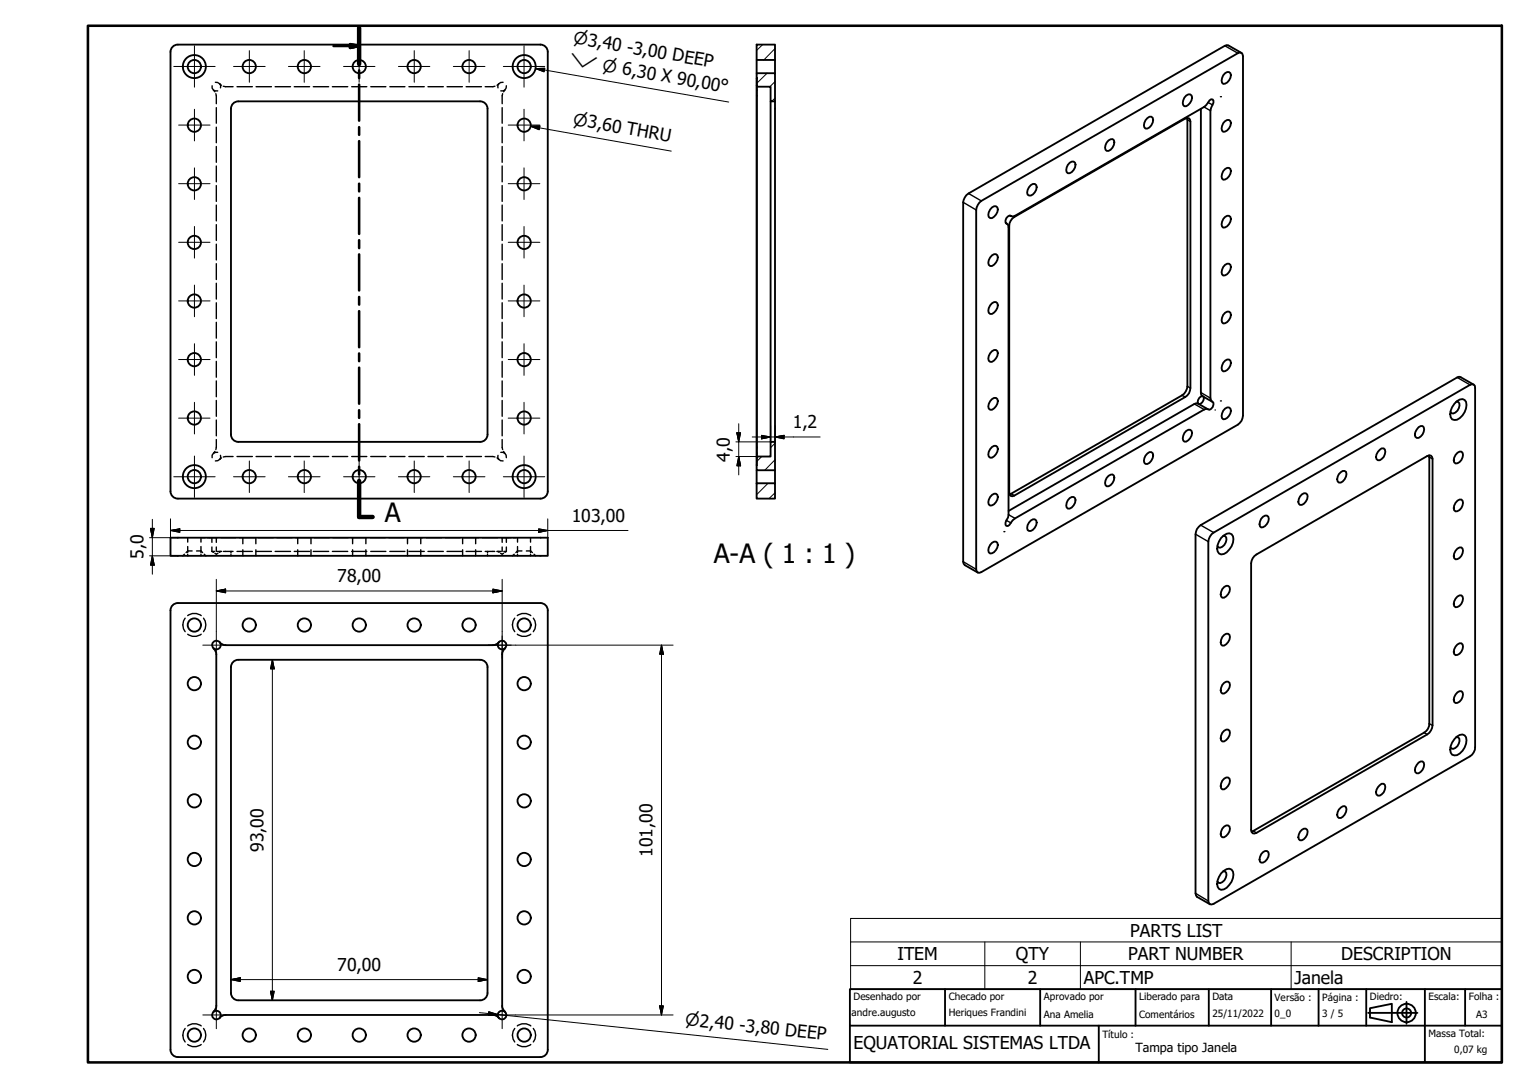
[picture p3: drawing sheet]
<svg xmlns="http://www.w3.org/2000/svg" width="420mm" height="297mm" viewBox="0 0 420 297" stroke-linecap="round" stroke-linejoin="round" font-family="sans-serif">
<!-- layer: Visible (ISO) -->
<g fill="none" stroke="#000" stroke-width=".51">
<path d="M46.5 14.1v120.1M48.5 12.2a2 2 0 0 0-2 2M48.6 12.2h98.9a2 2 0 0 1 2 2M149.5 14.1v120.1M206.6 12.2h5v4.2h-5zM206.6 20h5v7.7h-1.2v-4h-3.8zM206.6 16.4v3.6M211.6 16.4v3.6M334.4 12.5l-70 40.3a3.4 3.4 0 0 0-1.4 2.4v98.1M334.5 20l.5-.3h.5a1.5 1.5 0 0 1 0 2.3l-.5 .5-1.1 .4a1.89 1.89 0 0 1 .6-2.9zM63.1 29.6v89.1M65.1 27.7a2 2 0 0 0-2 2"/>
<path d="M65.1 27.7h66M131.1 27.7a2 2 0 0 1 2 2M133.1 29.6v89.1M206.6 21.4v105.6M210.4 27.7v92.9M211.6 27.7v92.9M302.6 38.3l1.1-.3a1.56 1.56 0 0 1 0 2.3l-.5 .6-.6 .3h-.5a1.83 1.83 0 0 1 .5-2.9zM313.2 32.2l.6-.3h.5a1.56 1.56 0 0 1 0 2.3l-.5 .6-.6 .3h-.5a1.83 1.83 0 0 1 .5-2.9zM323.8 26.1l.6-.3h.5a1.5 1.5 0 0 1 0 2.3l-1.1 .9h-.5a1.89 1.89 0 0 1 .5-2.9zM324.2 32.7v72.8M327.9 29.7v77.5M328.7 29.2l-51.6 29.7"/>
<path d="M329.8 28l.8-.9 .5 .1 .2 .9-.3 .5M330.5 30.2v78.5M334.5 33.1l.5-.3h.5a1.5 1.5 0 0 1 0 2.2l-.5 .6-1.1 .4a1.89 1.89 0 0 1 .6-2.9zM267.4 55.3l70.5-40.8 .6-.2 .5 .2 .3 .9v98.1a3 3 0 0 1-1.4 2.4l-70 40.3-.9 .1-.5-.9v-98.1l.1-.7zM270.8 56.6l.6-.3h.5a1.5 1.5 0 0 1 0 2.3l-1.1 .9h-.5a1.56 1.56 0 0 1 0-2.3zM276 59a1.33 1.33 0 0 0-1.5 1.8l.3 .2M276.4 59.7l47.2-27.3 .5-.2 .5 .1 .4 .9v72.8a2.81 2.81 0 0 1-1.4 2.4l-46.7 26.9-.5 .2-.8-.4-.1-73.4 .1-.7zM281.4 50.5l.6-.3h.5a1.5 1.5 0 0 1 0 2.3l-1.1 .9h-.5l-.4-.3a2.48 2.48 0 0 1 .9-2.6zM292 44.4l.6-.3h.5a1.48 1.48 0 0 1 0 2.3l-.5 .6-.6 .3h-.5a1.61 1.61 0 0 1 0-2.3zM334.5 59.2l.5-.3h.5a1.5 1.5 0 0 1 0 2.3l-.5 .6-1.1 .4a1.89 1.89 0 0 1 .6-3zM334.5 46.2l.5-.4h.5a1.5 1.5 0 0 1 0 2.3l-.5 .6-1.1 .4a1.89 1.89 0 0 1 .6-2.9zM270.8 69.7l.6-.3h.5a1.5 1.5 0 0 1 0 2.3l-1.1 .9h-.5a1.56 1.56 0 0 1 0-2.3z"/>
<path d="M275.3 62v78.5M334.5 72.3l.5-.3h.5a1.5 1.5 0 0 1 0 2.3l-.5 .6-1.1 .3a1.89 1.89 0 0 1 .6-2.9zM270.8 82.8l.6-.3h.5a1.5 1.5 0 0 1 0 2.3l-1.1 .9h-.5a1.56 1.56 0 0 1 0-2.3zM270.8 95.9l.6-.3h.5a1.5 1.5 0 0 1 0 2.2l-1.1 1h-.5a1.56 1.56 0 0 1 0-2.4zM334.5 85.4l.5-.3h.5a1.5 1.5 0 0 1 0 2.3l-.5 .5-1.1 .4a1.89 1.89 0 0 1 .6-2.9zM334.5 98.5l.5-.3h.5a1.5 1.5 0 0 1 0 2.2l-.5 .6-1.1 .4a1.89 1.89 0 0 1 .6-2.9zM63.1 118.6a2 2 0 0 0 2 2M133.1 118.6a2 2 0 0 1-2 2M270.8 109l.6-.4h.5a1.5 1.5 0 0 1 0 2.3l-1.1 1h-.5a1.56 1.56 0 0 1 0-2.4zM322.7 107.9l-46.7 26.9M323.8 117.7l.6-.4h.5a1.5 1.5 0 0 1 0 2.3l-1.1 1h-.5a1.89 1.89 0 0 1 .5-2.9zM326.1 110.3l-50.8 29.2"/>
<path d="M328.3 108.1a1.53 1.53 0 0 0-1.1 2.1M328.5 108.3a1.62 1.62 0 0 1-1.2 2M328.7 111.8l-51.6 29.7-2 2.1h-.4l-.2-.4 .3-1.2M331 109.7a1.39 1.39 0 0 1-.8 2.2l-.4-.2M334.5 111.6l.5-.4h.5a1.5 1.5 0 0 1 0 2.3l-.5 .6-1.1 .4a1.89 1.89 0 0 1 .6-2.9zM387.3 116.6l.6-.3h.5a2.07 2.07 0 0 1-1.6 3.3 1.5 1.5 0 0 1 0-2.3zM397.1 110.2a2.16 2.16 0 0 1 2.8-1 3.2 3.2 0 0 1-.6 4.2 2.21 2.21 0 0 1-2.9 1.1 3.2 3.2 0 0 1 .7-4.3zM397.6 109.7h.5a1.93 1.93 0 0 1-.8 2.9l-.6 .3-.4-.1-.3-.4M398.8 103l-.5-.1-.5 .1-70 40.4a3 3 0 0 0-1.4 2.4v98.1l.4 .9M401.3 105.1l-70 40.3M402.7 105.9v98.1M46.5 134.1a2 2 0 0 0 2 2"/>
<path d="M65.1 120.6h66M149.5 134.1a2 2 0 0 1-2 2h-98.9M206.6 131.9h5v4.2h-5zM206.6 128.4v3.5M210.4 120.6h1.2v7.8h-5v-3.8h3.8zM211.6 128.4v3.5M270.8 135.1l.6-.3h.5a1.5 1.5 0 0 1 0 2.3l-.5 .6-1.1 .3a1.56 1.56 0 0 1 0-2.3zM270.8 122l.6-.3h.5a1.5 1.5 0 0 1 0 2.3l-1.1 1h-.5a1.56 1.56 0 0 1 0-2.4zM292 136l.6-.3h.5a1.48 1.48 0 0 1 0 2.3l-.5 .5-.6 .4h-.5a1.61 1.61 0 0 1 0-2.3zM302.6 129.9l1.1-.4a1.56 1.56 0 0 1 0 2.4l-.5 .5-.6 .4h-.5a1.83 1.83 0 0 1 .5-2.9zM313.2 123.8l.6-.4h.5a1.56 1.56 0 0 1 0 2.4l-.5 .6-.6 .3h-.5a1.83 1.83 0 0 1 .5-2.9zM355.4 135l.6-.3h.5a1.48 1.48 0 0 1 0 2.3l-.5 .5-.6 .3h-.5a1.61 1.61 0 0 1 0-2.2z"/>
<path d="M366.1 128.9l.5-.3h.5l.4 .2a2.29 2.29 0 0 1-2 2.9 1.8 1.8 0 0 1 .6-2.8zM376.7 122.8l.5-.4h.6a2.07 2.07 0 0 1-1.6 3.3 1.5 1.5 0 0 1 0-2.3zM389.6 124.5l-46.6 26.9M390.1 124.3l.1 73.3a2.81 2.81 0 0 1-1.4 2.4l-47.1 27.1M391.1 125.3v72.7M397.9 123.6l.6-.3h.5a2.07 2.07 0 0 1-1.6 3.2 1.56 1.56 0 0 1 0-2.3zM397.9 136.7l.6-.3h.5a2.07 2.07 0 0 1-1.6 3.2 1.56 1.56 0 0 1 0-2.3zM46.5 146.8h103v5h-103zM270.8 148.2l.6-.3h.5a1.5 1.5 0 0 1 0 2.3l-.5 .5-1.1 .4a1.56 1.56 0 0 1 0-2.3zM281.4 142.1l.6-.3h.5a1.5 1.5 0 0 1 0 2.3l-.5 .5-.6 .4h-.5a1.48 1.48 0 0 1 0-2.3zM329.9 147.9v98.1l.4 .9 1-.2 70-40.2M333.4 146.9a2.25 2.25 0 0 1 2.8-1.1 3.1 3.1 0 0 1-.6 4.2 2.12 2.12 0 0 1-2.8 1.1 2.86 2.86 0 0 1 0-3.3z"/>
<path d="M333.9 146.3l.6 .1a1.93 1.93 0 0 1-.8 2.9l-.6 .2h-.4l-.3-.4M341.6 153.8v72.8M344.8 141.1l.6-.3h.5a1.5 1.5 0 0 1 0 2.3l-.5 .5-1.1 .4a1.89 1.89 0 0 1 .5-2.9zM397.9 149.8l.6-.3h.5a2.07 2.07 0 0 1-1.6 3.2 1.56 1.56 0 0 1 0-2.3zM46.5 166.6v120M48.5 164.6a2 2 0 0 0-2 2M48.6 164.6h98.9a2 2 0 0 1 2 2M58.3 177.1l.5 .5 .3 1v96M60 175.4l.9 .6 .7 .1h73M136.1 175.4l-.5 .5-1 .2M137.8 177.1l-.6 .8-.1 .7v96M149.5 166.6v120"/>
<path d="M334.2 173.3l.6-.3h.5a1.5 1.5 0 0 1 0 2.3l-1.1 1h-.5a1.89 1.89 0 0 1 .5-3zM334.2 160.3l.6-.4h.5a1.5 1.5 0 0 1 0 2.3l-1.1 1h-.5a1.89 1.89 0 0 1 .5-2.9zM397.9 175.9l.6-.3h.5a2.07 2.07 0 0 1-1.6 3.3 1.56 1.56 0 0 1 0-2.4zM397.9 162.9l.6-.4h.5a2.07 2.07 0 0 1-1.6 3.3 1.56 1.56 0 0 1 0-2.4zM63.1 182.1v89M65.1 180.1a2 2 0 0 0-2 2M65.1 180.1h66M131.1 180.1a2 2 0 0 1 2 2M133.1 182.1v89M334.2 199.5l.6-.3h.5a1.5 1.5 0 0 1 0 2.3l-1.1 .9h-.5a1.89 1.89 0 0 1 .5-2.9zM334.2 186.4l.6-.3h.5a1.5 1.5 0 0 1 0 2.3l-1.1 .9h-.5a1.89 1.89 0 0 1 .5-2.9zM397.9 189l.6-.3h.5a2.07 2.07 0 0 1-1.6 3.2 1.56 1.56 0 0 1 0-2.3z"/>
<path d="M334.2 212.6l.6-.3h.5a1.5 1.5 0 0 1 0 2.3l-1.1 .9h-.5a1.89 1.89 0 0 1 .5-2.9zM376.7 214.4l.5-.4h.6a2.07 2.07 0 0 1-1.6 3.2 1.5 1.5 0 0 1 0-2.3zM387.3 208.2l.6-.3h.5a2.07 2.07 0 0 1-1.6 3.2 1.5 1.5 0 0 1 0-2.3zM389.6 200.5l-46.6 26.9M397.6 201.2l.5 .1a1.93 1.93 0 0 1-.8 2.9l-.6 .3-.4-.1-.3-.4M397.8 201.1l.7-.5 .8-.1a1.74 1.74 0 0 1 .9 2.6 4 4 0 0 1-3.1 3.1 1.71 1.71 0 0 1-1.1-2.5l.4-1zM333.4 238.4a2.25 2.25 0 0 1 2.8-1 3.1 3.1 0 0 1-.6 4.2 2.12 2.12 0 0 1-2.8 1.1 2.86 2.86 0 0 1 0-3.3zM333.9 237.9h.6a1.93 1.93 0 0 1-.8 2.9l-.6 .3-.4-.1-.3-.3M334.2 225.7l.6-.4h.5a1.5 1.5 0 0 1 0 2.3l-1.1 1h-.5a1.89 1.89 0 0 1 .5-2.9zM344.8 232.6l.6-.3h.5a1.5 1.5 0 0 1 0 2.3l-.5 .6-.6 .3h-.5a1.61 1.61 0 0 1 0-2.3zM355.4 226.6l.6-.4h.5a1.48 1.48 0 0 1 0 2.3l-.5 .6-.6 .3h-.5a1.61 1.61 0 0 1 0-2.3zM365.5 221l1.1-.9h.5a1.56 1.56 0 0 1 0 2.3l-1 .9h-.6a1.64 1.64 0 0 1 0-2.3z"/>
<path d="M59.1 274.6l-.2 .7-.6 .9M63.1 271.1a2 2 0 0 0 2 2M65.1 273.1h66M133.1 271.1a2 2 0 0 1-2 2M134.6 277.1h-73l-1.1 .3-.5 .4M134.6 277.1l.7 .1 .8 .7M137.1 274.6l.3 1 .4 .6M46.5 286.6a2 2 0 0 0 2 2M149.5 286.6a2 2 0 0 1-2 2h-98.9"/>
<circle cx="53.1" cy="18.2" r="1.81"/>
<circle cx="53.1" cy="18.2" r="3.1"/>
<circle cx="68" cy="18.2" r="1.81"/>
<circle cx="83.1" cy="18.2" r="1.81"/>
<circle cx="98.1" cy="18.2" r="1.81"/>
<circle cx="113.1" cy="18.2" r="1.81"/>
<circle cx="128" cy="18.2" r="1.81"/>
<circle cx="143.1" cy="18.2" r="1.81"/>
<circle cx="143.1" cy="18.2" r="3.1"/>
<circle cx="53.1" cy="34.2" r="1.81"/>
<circle cx="143.1" cy="34.2" r="1.81"/>
<circle cx="53.1" cy="50.2" r="1.81"/>
<circle cx="143.1" cy="50.2" r="1.81"/>
<circle cx="53.1" cy="66.2" r="1.81"/>
<circle cx="143.1" cy="66.2" r="1.81"/>
<circle cx="53.1" cy="98.2" r="1.81"/>
<circle cx="53.1" cy="82.2" r="1.81"/>
<circle cx="143.1" cy="98.2" r="1.81"/>
<circle cx="143.1" cy="82.2" r="1.81"/>
<circle cx="53.1" cy="114.1" r="1.81"/>
<circle cx="143.1" cy="114.1" r="1.81"/>
<circle cx="53.1" cy="130.1" r="1.81"/>
<circle cx="53.1" cy="130.1" r="3.1"/>
<circle cx="68" cy="130.1" r="1.81"/>
<circle cx="83.1" cy="130.1" r="1.81"/>
<circle cx="98.1" cy="130.1" r="1.81"/>
<circle cx="113.1" cy="130.1" r="1.81"/>
<circle cx="128" cy="130.1" r="1.81"/>
<circle cx="143.1" cy="130.1" r="1.81"/>
<circle cx="143.1" cy="130.1" r="3.1"/>
<circle cx="53.1" cy="170.6" r="1.81"/>
<circle cx="59.1" cy="176.1" r="1.17"/>
<circle cx="68" cy="170.6" r="1.81"/>
<circle cx="83.1" cy="170.6" r="1.81"/>
<circle cx="98.1" cy="170.6" r="1.81"/>
<circle cx="113.1" cy="170.6" r="1.81"/>
<circle cx="128" cy="170.6" r="1.81"/>
<circle cx="137.1" cy="176.1" r="1.17"/>
<circle cx="143.1" cy="170.6" r="1.81"/>
<circle cx="53.1" cy="186.6" r="1.81"/>
<circle cx="143.1" cy="186.6" r="1.81"/>
<circle cx="53.1" cy="202.6" r="1.81"/>
<circle cx="53.1" cy="218.6" r="1.81"/>
<circle cx="143.1" cy="202.6" r="1.81"/>
<circle cx="143.1" cy="218.6" r="1.81"/>
<circle cx="53.1" cy="234.7" r="1.81"/>
<circle cx="143.1" cy="234.7" r="1.81"/>
<circle cx="53.1" cy="250.6" r="1.81"/>
<circle cx="143.1" cy="250.6" r="1.81"/>
<circle cx="53.1" cy="266.6" r="1.81"/>
<circle cx="59.1" cy="277.1" r="1.17"/>
<circle cx="137.1" cy="277.1" r="1.17"/>
<circle cx="143.1" cy="266.6" r="1.81"/>
<circle cx="53.1" cy="282.6" r="1.81"/>
<circle cx="68" cy="282.6" r="1.81"/>
<circle cx="83.1" cy="282.6" r="1.81"/>
<circle cx="98.1" cy="282.6" r="1.81"/>
<circle cx="113.1" cy="282.6" r="1.81"/>
<circle cx="128" cy="282.6" r="1.81"/>
<circle cx="143.1" cy="282.6" r="1.81"/>
</g>
<!-- layer: Visible Narrow (ISO) -->
<g fill="none" stroke="#000" stroke-width=".38">
<path d="M57.9 23.4v.7l.4 .5M58.3 24.6l1.1 .2M58.3 24.6l.4 .5M58.8 22.5h.6l.6 .4M58.9 25.6l.2 2.7M59.1 29.4v4.2M59.1 34.7v4.3M59.1 40v4.3M60 22.9l.3 .5-.1 .6M60 22.9l.5 .4M61 23.5l2.6 .2M64.7 23.7h4.2"/>
<path d="M69.9 23.7h4.2M75.1 23.7h4.2M80.3 23.7h4.2M85.5 23.7h4.2M90.7 23.7h4.2M96 23.7h4.1M101.2 23.7h4.1M106.4 23.7h4.2M111.6 23.7h4.2M116.8 23.7h4.2M122 23.7h4.2M127.3 23.7h4.1"/>
<path d="M135.1 23.5l-2.6 .2M136.1 22.9l-.2 .5 .1 .6M136.1 22.9l-.4 .4M137.1 29.4v4.2M137.1 34.7v4.3M137.1 40v4.3M137.2 25.6l-.1 2.7M137.4 22.5h-.7l-.6 .4M137.8 24.6l-1.1 .2M137.8 24.6l-.3 .5M138.2 23.4v.7l-.4 .5M59.1 45.3v4.3"/>
<path d="M59.1 50.7v4.3M59.1 56v4.3M137.1 45.3v4.3M137.1 50.7v4.3M137.1 56v4.3M59.1 61.3v4.3M59.1 66.7v4.3M59.1 72v4.3M59.1 77.3v4.3M137.1 61.3v4.3M137.1 66.7v4.3M137.1 72v4.3"/>
<path d="M137.1 77.3v4.3M59.1 82.7v4.3M59.1 88v4.3M59.1 93.3v4.3M59.1 98.7v4.3M137.1 82.7v4.3M137.1 88v4.3M137.1 93.3v4.3M137.1 98.7v4.3M59.1 104v4.3M59.1 109.3v4.4M59.1 114.7v4.3"/>
<path d="M137.1 104v4.3M137.1 109.3v4.4M137.1 114.7v4.3M58.3 123.7l-.4 .6v.7M58.7 123.2l-.4 .5M59.1 120l-.2 2.7M59.4 123.5l-1.1 .2M60 125.4l-.6 .4h-.6M60.2 124.3l.1 .6-.3 .5M60.5 125l-.5 .4M63.6 124.6l-2.6 .2M64.7 124.6h4.2"/>
<path d="M69.9 124.6h4.2M75.1 124.6h4.2M80.3 124.6h4.2M85.5 124.6h4.2M90.7 124.6h4.2M96 124.6h4.1M101.2 124.6h4.1M106.4 124.6h4.2M111.6 124.6h4.2M116.8 124.6h4.2M122 124.6h4.2M127.3 124.6h4.1"/>
<path d="M132.5 124.6l2.6 .2M135.7 125l.4 .4M136 124.3l-.1 .6 .2 .5M136.1 125.4l.6 .4h.7M136.7 123.5l1.1 .2M137.1 120l.1 2.7M137.5 123.2l.3 .5M137.8 123.7l.4 .6v.7M50.4 151.3l-.5 .5M51.2 146.8v1.2M51.2 149.2v1.7M51.2 151.3v.5"/>
<path d="M52.5 150.4h-1.3l-.4 .5M53.7 150.4h1.2l.4 .5M54.9 146.8v1.2M54.9 149.2v1.7M54.9 151.3v.5M55.2 146.8h.7M55.8 151.3l.4 .5M56.6 146.8h2.7M57.8 150.5h.8M57.8 146.8v1.3M57.8 149.3v1.2M57.8 150.5l.5 .3"/>
<path d="M58.7 151.1l.4 .2 .4-.2M59.1 146.8v1.3M59.1 149.3v1.2M59.3 150.5h1.2M60.3 150.5l-.4 .3M60.3 146.8h4.1M61 150.5h2.6M63.1 150.5v.5M63.1 151.4v.4M64.7 150.5h4.2M65.4 146.8h4.1M66.3 146.8v1.6"/>
<path d="M66.3 150.1v1.7M69.8 146.8v1.6M69.8 150.1v1.7M69.9 150.5h4.2M70.5 146.8h4.1M75.1 150.5h4.2M75.6 146.8h4.1M80.3 150.5h4.2M80.7 146.8h4.1M81.3 146.8v1.6M81.3 150.1v1.7M84.9 146.8v1.6"/>
<path d="M84.9 150.1v1.7M85.5 150.5h4.2M85.9 146.8h4M90.7 150.5h4.2M90.9 146.8h4.1M96 150.5h4.1M96 146.8h4.1M96.3 146.8v1.6M96.3 150.1v1.7M99.9 146.8v1.6M99.9 150.1v1.7M101.2 146.8h4"/>
<path d="M101.2 150.5h4.1M106.2 146.8h4.1M106.4 150.5h4.2M111.3 146.8v1.6M111.3 150.1v1.7M111.3 146.8h4.1M111.6 150.5h4.2M114.9 146.8v1.6M114.9 150.1v1.7M116.5 146.8h4M116.8 150.5h4.2M121.5 146.8h4.1"/>
<path d="M122 150.5h4.2M126.3 146.8v1.6M126.3 150.1v1.7M126.6 146.8h4.1M127.3 150.5h4.1M129.9 146.8v1.6M129.9 150.1v1.7M131.7 146.8h4.1M132.5 150.5h2.6M133.1 150.5v.5M133.1 151.4v.4M135.6 150.5h1.2"/>
<path d="M135.9 150.5l.4 .3M136.7 151.1l.4 .2 .4-.2M136.8 146.8h2.7M137.1 146.8v1.3M137.1 149.3v1.2M137.5 150.5h.7M138.2 146.8v1.3M138.2 149.3v1.2M138.2 150.5l-.3 .3M140.2 146.8h.6M140.4 151.3l-.5 .5M141.3 146.8v1.2"/>
<path d="M141.3 149.2v1.7M141.3 151.3v.5M142.5 150.4h-1.2l-.5 .5M143.7 150.4h1.1l.6 .5M144.8 146.8v1.2M144.8 149.2v1.7M144.8 151.3v.5M145.8 151.3l.4 .5M50.5 168.8a2.99 2.99 0 0 0 0 3.7M51.2 173.2a3 3 0 0 0 3.7 0M51.2 168.1a3 3 0 0 1 3.7 0M55.6 168.8a2.99 2.99 0 0 1 0 3.7"/>
<path d="M140.5 168.8a2.99 2.99 0 0 0 0 3.7M141.2 173.2a3 3 0 0 0 3.7 0M141.2 168.1a3 3 0 0 1 3.7 0M145.6 168.8a2.99 2.99 0 0 1 0 3.7M50.5 280.8a2.99 2.99 0 0 0 0 3.7M51.2 285.2a3 3 0 0 0 3.7 0M51.2 280.1a3 3 0 0 1 3.7 0M55.6 280.8a2.99 2.99 0 0 1 0 3.7M140.5 280.8a2.99 2.99 0 0 0 0 3.7M141.2 285.2a3 3 0 0 0 3.7 0M141.2 280.1a3 3 0 0 1 3.7 0M145.6 280.8a2.99 2.99 0 0 1 0 3.7"/>
</g>
<g fill="#000">
<circle cx="55.2" cy="146.8" r=".19"/>
<circle cx="140.8" cy="146.8" r=".19"/>
</g>
<!-- layer: Border (ISO) -->
<g fill="none" stroke="#000" stroke-width=".38">
<path d="M334.4 12.5l3.5 2M324.2 32.7l.8 .5M328.7 29.2l1.8 1M329.8 28l1.2 .6M263 55.2l3.5 2.1M264.4 52.8l3.5 2M275.8 58.9l.2 .1M274.6 60.9l.2 .1M322.7 107.9l.9 .5M324.2 105.5l.8 .5M326.1 110.3l2.6 1.5M327.9 107.2l2.6 1.5"/>
<path d="M331.7 111.9h.1M397.8 103l3.5 2.1M276 134.8l.9 .5M390.2 124.8l.9 .5M263 153.3l3.5 2.1M274.8 142.1l1.2 .6M275.3 140.5l1.8 1M326.4 145.8l3.5 2.1M327.8 143.4l3.5 2M390.2 197.6l.9 .4M388.8 200l.8 .5M342.1 226.9l.9 .5"/>
<path d="M326.4 243.9l3.5 2.1"/>
</g>
<g fill="none" stroke="#000" stroke-width=".51">
<path d="M334.4 12.5l.6-.2 .4 .1 3.6 2.1M324 32.2l.2 .5M329.8 28l-1.1 1.2M331 28.6l-.5 1.6M275.8 58.9l.3 .1M277.1 58.9l-.6 .2-.5-.1M274.6 60.9l.3 .2M274.8 61l.4 .4 .1 .6M324.2 105.5a3.3 3.3 0 0 1-1.5 2.4M326.1 110.3l.9-.1 2.7 1.5M327.9 107.2v.5l.3 .4 2.7 1.6M329.8 111.7l-.5-.1-.6 .2"/>
<path d="M330.5 108.7l.1 .6 .4 .4M398.8 103l3.5 2M401.3 105.1l.6-.2 .4 .1 .4 .3v.6M276 134.8l-.4 .2M389.6 124.5l1.1-.1 .4 .9M263 153.3l.4 1 3.6 2M275.3 140.5l-.1 .8-.4 .7M331.3 145.4a3.3 3.3 0 0 0-1.4 2.5M343 151.4a3.1 3.1 0 0 0-1.4 2.4M391.1 198a3.3 3.3 0 0 1-1.5 2.5M402.7 204a3 3 0 0 1-1.4 2.5M341.6 226.6l.4 .9 1-.1"/>
<path d="M326.8 244.8l3.5 2.1"/>
</g>
<g fill="#000">
<circle cx="333.2" cy="26.4" r=".19"/>
<circle cx="333.2" cy="109.5" r=".19"/>
<circle cx="274.1" cy="145.1" r=".19"/>
</g>
<!-- layer: Title (ISO) -->
<g fill="none" stroke="#000" stroke-width=".27">
<path d="M146.2 18.7h2.5l-.2 .9zM146.2 18.7l52.7 9.2M144.8 34.5l2.6-.1-.2 1zM144.8 34.5l38.5 6.8M232.2 257.2v-6.5h177.8v6.5M232.2 257.2h177.8v6.4M232.2 257.2v12.9h177.8v-6.5M268.9 257.2v12.9M295 257.2v12.9M352.5 257.2v12.9M130.9 276.5l5 .5M133.4 276.2l2.5 .8-2.6 .2z"/>
<path d="M135.9 277l90.1 9.5M135.9 277l2.3 .2M135.9 277.2l.2 .7M137 276l-.9 .4-.2 .6M137.2 276l.6 .2 .4 .5M232.2 263.6h177.8"/>
</g>
<!-- layer: Center Mark (ISO) -->
<g fill="none" stroke="#000" stroke-width=".7">
<path d="M91.1 12.6h6.9M95.6 12.1l2.4 .5-2.4 .5zM98 7.6v9.9M98 19.2v2.1M98 23.1v9.8M98 34.7v2.1M98 38.5v9.9M98 50.2v2M98 54v9.9M98 65.6v2.1M98 69.5v9.8M98 81.1v2.1"/>
<path d="M98 84.9v9.9M98 96.5v2.1M98 100.4v9.8M98 112v2.1M98 115.8v9.9M98 127.4v2.1M98 131.3v9.8h3.7"/>
</g>
<path d="M98 7.6v9.9M98 131.3v9.8h3.7" fill="none" stroke="#000" stroke-width="1.2"/>
<path d="M95.6 13.1l2.4-.5zM95.6 12.1l2.4 .5-2.4 .5z" fill="#000" stroke="#000" stroke-width=".7"/>
<!-- layer: Symbol (ISO) -->
<path d="M24 7h386v283.1h-386z" fill="none" stroke="#000" stroke-width=".7"/>
<!-- layer: Dimension (ISO) -->
<g fill="none" stroke="#000" stroke-width=".51">
<path d="M232 270.1h178v20h-178zM258 270.1v9.9M284 270.1v9.9M310 270.1v9.9M330 270.1v9.9M347 270.1v9.9M360 270.1v9.9M373 270.1v9.9M373.5 276.5h13.5M374 275.3l6-1.2v5l-6-1.3zM384 273.5v6M389 270.1v20"/>
<path d="M400 270.1v9.9M232 280h178M300 280v10.1"/>
<circle cx="384" cy="276.6" r="2.51"/>
<circle cx="384" cy="276.6" r="1.24"/>
</g>
<!-- layer: Hatch (ISO) -->
<path d="M208.2 12.2l-1.6 1.6M209.4 20l-2.8 2.7M211.6 13.3l-3.1 3.1M211.6 26.8l-.9 .9M211.6 22.3l-1.4 1.4M208 124.6l-1.4 1.4M209.7 131.9l-3.1 3.2M211.6 134.5l-1.7 1.6M211.6 125.5l-2.8 2.9M211.6 121l-1.2 1.2" fill="none" stroke="#000" stroke-width=".27"/>
<!-- layer: Dimension (ISO) -->
<g fill="none" stroke="#000" stroke-width=".27">
<path d="M201.2 118.2h1l-.5 2.4zM201.7 115.7v14M205.4 119.3h18.5M207.9 118.9l2.5 .4-2.5 .5zM210.4 116.1v4.5h-9.5M211.6 119.3l2.5-.4v.9zM211.6 116.1v4.5M200.9 124.6h9.5M201.7 124.6l.5 2.6h-1zM40.8 151.8h7.8M40.8 146.8h7.8M41.1 144.3h1l-.5 2.5z"/>
<path d="M41.6 151.8l.5 2.5h-1zM41.6 141.8v15M46.5 144.8l2.6-.4v.9zM46.5 144.8h124.9M46.5 141.7v5.1M59.1 158.2v14.2M137.1 158.2v14.2M147.1 144.4l2.4 .4-2.4 .5zM149.5 141.7v5.1M59.1 161.3l2.5-.5v1zM59.1 161.3h78M134.6 160.8l2.5 .5-2.5 .5z"/>
<path d="M140.8 176.1h43M180.6 176.1l.5 2.5h-1zM180.6 176.1v101M74.4 180.1l.5 2.5h-1zM74.4 180.1v93M63.1 267.4l2.5-.5v1.1zM63.1 267.4h70M73.9 270.6h1l-.5 2.5zM130.6 266.9l2.5 .5-2.5 .6zM140.8 277.1h43M180.1 274.6h1l-.5 2.5z"/>
</g>
<g fill="#000" stroke="#000" stroke-width=".27">
<path d="M201.2 118.2l.5 2.4zM201.2 118.2h1l-.5 2.4zM207.9 119.8l2.5-.5zM207.9 118.9l2.5 .4-2.5 .5zM211.6 119.3l2.5-.4zM211.6 119.3l2.5-.4v.9zM201.7 124.6l.5 2.6zM201.7 124.6l.5 2.6h-1zM41.1 144.3l.5 2.5zM41.1 144.3h1l-.5 2.5zM41.6 151.8l.5 2.5zM41.6 151.8l.5 2.5h-1z"/>
<path d="M46.5 144.8l2.6-.4zM46.5 144.8l2.6-.4v.9zM147.1 145.3l2.4-.5zM147.1 144.4l2.4 .4-2.4 .5zM59.1 161.3l2.5-.5zM59.1 161.3l2.5-.5v1zM134.6 161.8l2.5-.5zM134.6 160.8l2.5 .5-2.5 .5zM180.6 176.1l.5 2.5zM180.6 176.1l.5 2.5h-1zM74.4 180.1l.5 2.5zM74.4 180.1l.5 2.5h-1z"/>
<path d="M63.1 267.4l2.5-.5zM63.1 267.4l2.5-.5v1.1zM73.9 270.6l.5 2.5zM73.9 270.6h1l-.5 2.5zM130.6 268l2.5-.6zM130.6 266.9l2.5 .5-2.5 .6zM180.1 274.6l.5 2.5zM180.1 274.6h1l-.5 2.5z"/>
</g>
<!-- layer: Center Mark (ISO) -->
<g fill="none" stroke="#000" stroke-width=".27">
<path d="M47.4 18.1h11.3M53.1 12.5v11.3M63.8 18.1h8.6M68.1 13.8v8.7M78.7 18.1h8.7M83.1 13.8v8.7M93.8 18.1h8.6M98 13.8v8.7M108.8 18.1h8.5M113.1 13.8v8.7M123.8 18.1h8.6M128.1 13.8v8.7"/>
<path d="M137.4 18.1h11.3M143.1 12.5v11.3M48.8 34.1h8.5M53.1 29.8v8.7M138.7 34.1h8.7M143.1 29.8v8.7M48.8 50.2h8.5M53.1 45.8v8.7M138.7 50.2h8.7M143.1 45.8v8.7M48.8 66.2h8.5M53.1 61.8v8.7"/>
<path d="M53.1 77.8v8.7M138.7 66.2h8.7M143.1 77.8v8.7M143.1 61.8v8.7M48.8 82.2h8.5M48.8 98.2h8.5M53.1 93.8v8.7M138.7 98.2h8.7M138.7 82.2h8.7M143.1 93.8v8.7M48.8 114.2h8.5M53.1 109.8v8.7"/>
<path d="M138.7 114.2h8.7M143.1 109.8v8.7M47.4 130.2h11.3M53.1 124.5v11.3M63.8 130.2h8.6M68.1 125.8v8.7M78.7 130.2h8.7M83.1 125.8v8.7M93.8 130.2h8.6M98 125.8v8.7M108.8 130.2h8.5M113.1 125.8v8.7"/>
<path d="M123.8 130.2h8.6M128.1 125.8v8.7M137.4 130.2h11.3M143.1 124.5v11.3M55.4 176.1h6.2M59.1 172.4v6.2M133.3 176.1h6.3M134.6 176.1h6.2M137.1 173.6v6.2M137.1 172.4v6.2M55.4 277.1h6.2M59.1 274.6v6.2"/>
<path d="M134.6 277.1h6.2M137.1 274.6v6.2"/>
</g>
<!-- layer: Title (ISO) -->
<path d="M146.2 18.7h2.5zM146.2 18.7h2.5l-.2 .9zM144.8 34.5l2.6-.1zM144.8 34.5l2.6-.1-.2 1zM133.3 277.2l2.6-.2zM133.4 276.2l2.5 .8-2.6 .2z" fill="#000" stroke="#000" stroke-width=".27"/>
<g font-size="7.2">
<text x="105.1" y="142.5">A</text>
<text x="194.9" y="153.7">A-A ( 1 : 1 )</text>
</g>
<g font-size="4.8">
<text x="216.4" y="117">1,2</text>
<text x="199.3" y="126" transform="rotate(-90 199.3 126)">4,0</text>
<text x="156.1" y="142.5">103,00</text>
<text x="39.2" y="152.6" transform="rotate(-90 39.2 152.6)">5,0</text>
<text x="92.1" y="158.9">78,00</text>
<text x="71.9" y="232.6" transform="rotate(-90 71.9 232.6)">93,00</text>
<text x="178.2" y="233.9" transform="rotate(-90 178.2 233.9)">101,00</text>
<text x="308.5" y="255.8">PARTS LIST</text>
<text x="245" y="262.2">ITEM</text>
<text x="277.4" y="262.2">QTY</text>
<text x="308" y="262.2">PART NUMBER</text>
<text x="366.1" y="262.2">DESCRIPTION</text>
<text x="92.1" y="265">70,00</text>
<text x="249.2" y="268.6">2</text>
<text x="280.6" y="268.6">2</text>
<text x="295.9" y="268.6">APC.TMP</text>
<text x="353.4" y="268.7">Janela</text>
<text x="233" y="286.4">EQUATORIAL SISTEMAS LTDA</text>
</g>
<g font-size="4.6">
<text x="156.4" y="11.8" transform="rotate(10 156.4 11.8)">⌀3,40 -3,00 DEEP</text>
<text x="155.3" y="17.8" transform="rotate(10 155.3 17.8)">⌵</text>
<text x="164.3" y="19.4" transform="rotate(10 164.3 19.4)">⌀ 6,30 X 90,00°</text>
<text x="156.3" y="34.1" transform="rotate(10 156.3 34.1)">⌀3,60 THRU</text>
<text x="187" y="280" transform="rotate(6 187 280)">⌀2,40 -3,80 DEEP</text>
</g>
<text font-size="3.4" x="310" y="287.3">Tampa tipo Janela</text>
<g font-size="2.7">
<text x="233" y="273.1">Desenhado por</text>
<text x="259" y="273.1">Checado por</text>
<text x="285" y="273.1">Aprovado por</text>
<text x="311" y="273.1">Liberado para</text>
<text x="331" y="273">Data</text>
<text x="348" y="273.2">Versão :</text>
<text x="361" y="273.3">Página :</text>
<text x="374" y="273.1">Diedro:</text>
<text x="390" y="273.1">Escala:</text>
<text x="401" y="273.1">Folha :</text>
<text x="232.5" y="277.5">andre.augusto</text>
<text x="259" y="277.5">Heriques Frandini</text>
<text x="285" y="278">Ana Amelia</text>
<text x="311" y="278">Comentários</text>
<text x="331" y="277.6">25/11/2022</text>
<text x="348" y="277.6">0_0</text>
<text x="361" y="277.6">3 / 5</text>
<text x="403" y="278">A3</text>
<text x="301" y="283.3">Título :</text>
<text x="390" y="283.1">Massa Total:</text>
<text x="397" y="287.5">0,07 kg</text>
</g>
</svg>
